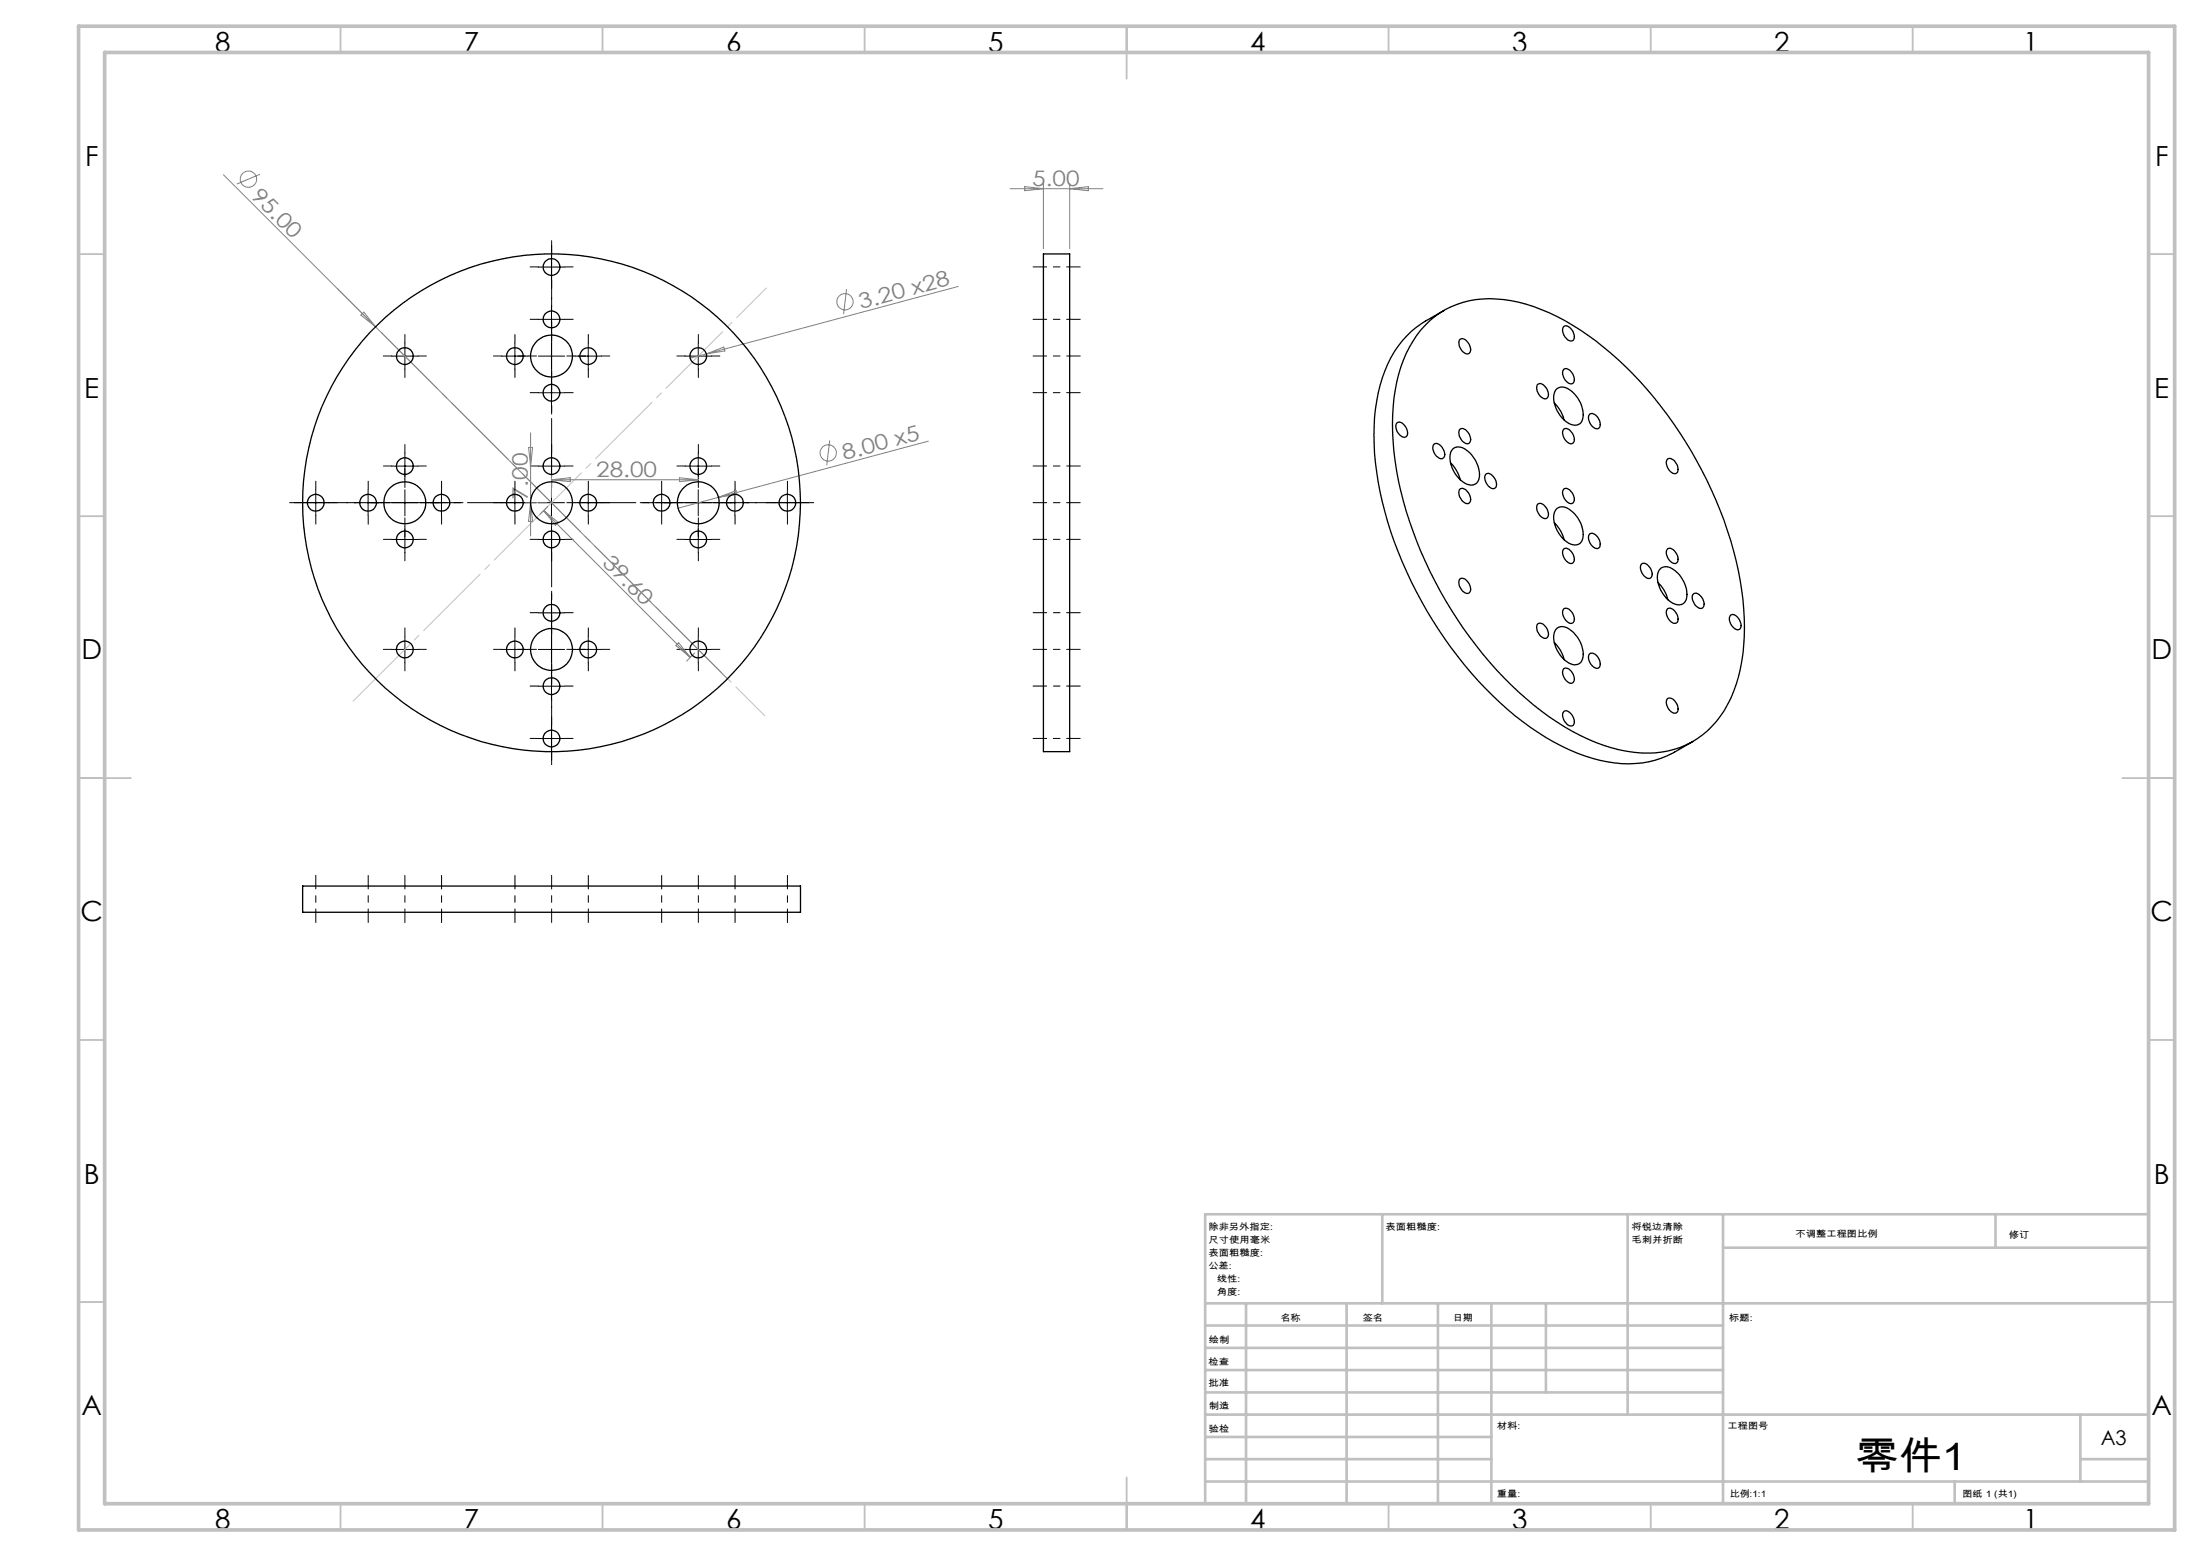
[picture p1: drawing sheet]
<svg xmlns="http://www.w3.org/2000/svg" width="420mm" height="297mm" viewBox="0 0 420 297" stroke-linecap="round" stroke-linejoin="round" font-family="sans-serif">
<g fill="none" stroke="#808080" stroke-width=".19">
<path d="M42.6 33.3l29 29.1M49.6 33.3l-4.4 1.8M192.8 36h17.7M195.5 35.6l3.6 .4-3.6 .4zM199.1 35v12.5M204.1 35v12.5M204.1 36l3.6-.4v.8zM161.5 55.2l-.5 4.8M182.8 54.7l-48 12.9M68.9 60.1l.5-.5 2.2 2.8zM71.6 62.4l67.2 67.2M134.8 67.6l-3.1 .8"/>
<path d="M134.8 67.6l3.3-1.4 .2 .8zM100.3 96h3.9M100.9 85.4h.7l-.4 3.6zM101.2 82.6v19.7M101.2 96l.4 3.5h-.7zM103.8 97.5l27.9 28M103.8 97.5l2.7 2.2-.5 .6zM104.5 96.7l-1.5 1.5M105.2 90.6v4.4M105.2 91.6h28M105.2 91.6l3.6-.4v.7zM129.7 91.2l3.5 .4-3.5 .3z"/>
<path d="M137.1 94.9l3.3-1.2 .3 .7zM158.3 84.1l-.5 4.7M177.2 84.2l-47.8 12.8M129 123.2l.5-.5 2.2 2.8zM132.5 124.7l-1.5 1.5"/>
<circle cx="47.4" cy="34.2" r="1.57"/>
<circle cx="161.2" cy="57.6" r="1.55"/>
<circle cx="158.1" cy="86.4" r="1.56"/>
</g>
<path d="M100.3 95.9h-45M105.3 90.9v-45M110.3 95.9h45M105.3 100.9v45" fill="none" stroke="#000" stroke-width=".19" stroke-dasharray="15.2 1.3 1.3 1.3" stroke-dashoffset="4.2"/>
<g fill="none" stroke="#000" stroke-width=".19" stroke-dasharray="15.2 1.3 1.3 1.3">
<path d="M102.8 50.9h-1.6M105.3 48.4v-1.6M105.3 53.4v1.6M105.3 58.4v-1.6M107.8 50.9h1.6M74.8 67.9h-1.6M77.3 65.4v-1.6M77.3 70.4v1.6M79.8 67.9h1.6M95.8 67.9h-1.6M98.3 65.4v-1.6M98.3 70.4v1.6"/>
<path d="M100.3 67.9h-1.5M100.8 67.9h1.6M102.8 74.9h-1.6M102.8 60.9h-1.6M105.3 62.9v-1.5M105.3 72.9v1.5M105.3 72.4v-1.6M105.3 77.4v1.6M105.3 63.4v1.6M107.8 74.9h1.6M107.8 60.9h1.6M109.8 67.9h-1.6"/>
<path d="M110.3 67.9h1.5M112.3 65.4v-1.6M112.3 70.4v1.6M114.8 67.9h1.6M130.8 67.9h-1.6M133.3 65.4v-1.6M133.3 70.4v1.6M135.8 67.9h1.6M57.8 95.9h-1.6M60.3 93.4v-1.6M60.3 98.4v1.6M62.8 95.9h1.6"/>
<path d="M67.8 95.9h-1.6M70.3 93.4v-1.6M70.3 98.4v1.6M72.3 95.9h-1.5M72.8 95.9h1.6M74.8 88.9h-1.6M77.3 90.9v-1.5M77.3 86.4v-1.6M77.3 91.4v1.6M79.8 88.9h1.6M81.8 95.9h-1.6M82.3 95.9h1.5"/>
<path d="M84.3 93.4v-1.6M84.3 98.4v1.6M86.8 95.9h1.6M95.8 95.9h-1.6M98.3 93.4v-1.6M98.3 98.4v1.6M100.8 95.9h1.6M102.8 88.9h-1.6M105.3 86.4v-1.6M105.3 91.4v1.6M107.8 88.9h1.6M109.8 95.9h-1.6"/>
<path d="M112.3 93.4v-1.6M112.3 98.4v1.6M114.8 95.9h1.6M123.8 95.9h-1.6M126.3 93.4v-1.6M126.3 98.4v1.6M128.3 95.9h-1.5M128.8 95.9h1.6M130.8 88.9h-1.6M133.3 90.9v-1.5M133.3 86.4v-1.6M133.3 91.4v1.6"/>
<path d="M135.8 88.9h1.6M137.8 95.9h-1.6M138.3 95.9h1.5M140.3 93.4v-1.6M140.3 98.4v1.6M142.8 95.9h1.6M147.8 95.9h-1.6M150.3 93.4v-1.6M150.3 98.4v1.6M152.8 95.9h1.6M74.8 102.9h-1.6M77.3 100.9v1.5"/>
<path d="M77.3 100.4v-1.6M77.3 105.4v1.6M79.8 102.9h1.6M102.8 102.9h-1.6M102.8 116.9h-1.6M105.3 100.4v-1.6M105.3 105.4v1.6M105.3 118.9v-1.5M105.3 114.4v-1.6M105.3 119.4v1.6M107.8 102.9h1.6M107.8 116.9h1.6"/>
<path d="M130.8 102.9h-1.6M133.3 100.9v1.5M133.3 100.4v-1.6M133.3 105.4v1.6M135.8 102.9h1.6M74.8 123.9h-1.6M77.3 121.4v-1.6M77.3 126.4v1.6M79.8 123.9h1.6M95.8 123.9h-1.6M98.3 121.4v-1.6M98.3 126.4v1.6"/>
<path d="M100.3 123.9h-1.5M100.8 123.9h1.6M102.8 130.9h-1.6M105.3 138.4v-1.6M105.3 128.9v1.5M105.3 128.4v-1.6M105.3 133.4v1.6M107.8 130.9h1.6M109.8 123.9h-1.6M110.3 123.9h1.5M112.3 121.4v-1.6M112.3 126.4v1.6"/>
<path d="M114.8 123.9h1.6M130.8 123.9h-1.6M133.3 121.4v-1.6M133.3 126.4v1.6M135.8 123.9h1.6M102.8 140.9h-1.6M105.3 143.4v1.6M107.8 140.9h1.6"/>
</g>
<g fill="none" stroke="#000" stroke-width=".19" stroke-dasharray="15.2 1.3 1.3 1.3" stroke-dashoffset="12.6">
<path d="M197.1 50.9h9M197.1 67.9h9M197.1 60.9h9M197.1 74.9h9M197.1 95.9h9M197.1 88.9h9M197.1 116.9h9M197.1 102.9h9M197.1 123.9h9M197.1 130.9h9M197.1 140.9h9M60.3 167.1v9"/>
<path d="M70.3 167.1v9M77.3 167.1v9M84.3 167.1v9M98.3 167.1v9M105.3 167.1v9M112.3 167.1v9M126.3 167.1v9M133.3 167.1v9M140.3 167.1v9M150.3 167.1v9"/>
</g>
<g fill="none" stroke="#000" stroke-width=".19">
<path d="M102.7 51h5M105.2 48.5v5M105.2 58.5v5M74.8 68h4.9M77.3 65.5v5M95.7 68h5.1M98.2 65.5v5M102.7 68h5M102.7 75h5M102.7 61h5M105.2 65.5v5M105.2 72.5v5"/>
<path d="M109.7 68h5.1M112.3 65.5v5M130.7 68h5M133.2 65.5v5M57.7 96h5.1M60.3 93.5v5M67.7 96h5M70.2 93.5v5M74.8 96h4.9M74.8 89h4.9M77.3 86.5v5M77.3 93.5v5"/>
<path d="M81.7 96h5M84.2 93.5v5M95.7 96h5.1M98.2 93.5v5M102.7 96h5M102.7 89h5M105.2 86.5v5M105.2 93.5v5M109.7 96h5.1M112.3 93.5v5M123.8 96h4.9M126.3 93.5v5"/>
<path d="M130.7 96h5M130.7 89h5M133.2 86.5v5M133.2 93.5v5M137.8 96h4.9M140.2 93.5v5M147.7 96h5.1M150.2 93.5v5M74.8 103h4.9M77.3 100.5v5M102.7 103h5M102.7 117h5"/>
<path d="M105.2 100.5v5M105.2 114.5v5M130.7 103h5M133.2 100.5v5M74.8 124h4.9M77.3 121.5v5M95.7 124h5.1M98.2 121.5v5M102.7 124h5M102.7 131h5M105.2 121.5v5M105.2 128.5v5"/>
<path d="M105.2 138.5v5M109.7 124h5.1M112.3 121.5v5M130.7 124h5M133.2 121.5v5M102.7 141h5"/>
</g>
<path d="M105.3 95.9l40.9-40.9" fill="none" stroke="#c0c0c0" stroke-width=".19" stroke-dasharray="15.2 1.3 1.3 1.3" stroke-dashoffset="7.2"/>
<path d="M105.3 95.9l-38.1 38.1" fill="none" stroke="#c0c0c0" stroke-width=".19" stroke-dasharray="15.2 1.3 1.3 1.3" stroke-dashoffset="-.2"/>
<path d="M105.3 95.9l-40.9-40.8" fill="none" stroke="#c0c0c0" stroke-width=".19" stroke-dasharray="15.2 1.3 1.3 1.3" stroke-dashoffset="7.3"/>
<path d="M105.3 95.9l40.6 40.7" fill="none" stroke="#c0c0c0" stroke-width=".19" stroke-dasharray="15.2 1.3 1.3 1.3" stroke-dashoffset="7.4"/>
<g fill="none" stroke="#c0c0c0" stroke-width=".35">
<path d="M65 5v5M115 5v5M165 5v5M215 5v10M265 5v5M315 5v5M365 5v5M15 48.5h5M410 48.5h5M15 98.5h5M410 98.5h5M15 148.5h10"/>
<path d="M405 148.5h10M15 198.5h5M410 198.5h5M15 248.5h5M410 248.5h5M65 287v5M115 287v5M165 287v5M215 282v10M265 287v5M315 287v5M365 287v5"/>
</g>
<g fill="none" stroke="#c0c0c0" stroke-width=".5">
<path d="M263.8 231.8v17M310.6 231.8v38.2M328.8 231.8v55.2M328.8 238.2h81.2M380.8 231.8v6.4M410 231.8h-180v55.2M230 248.8h180M230 257.3h98.8M230 253h98.8M237.8 248.8v38.2M257 248.8v38.2M274.4 248.8v38.2"/>
<path d="M284.6 248.8v38.2M295 248.8v17M230 265.8h98.8M230 261.5h98.8M230 278.5h54.6M230 274.3h54.6M230 270h180M397 278.5h13M397 270v12.8M230 282.8h180M373 282.8v4.2"/>
</g>
<path d="M15 5h400v287h-400zM20 10h390v277h-390z" fill="none" stroke="#c0c0c0" stroke-width=".7"/>
<g fill="none" stroke="#000" stroke-width=".25">
<path d="M199.1 48.5h5v95h-5zM275.6 59.3a22.6 22.6 0 0 0-8 5.7 26.8 26.8 0 0 0-5.4 16.3 61.9 61.9 0 0 0 6.2 27.8 75.5 75.5 0 0 0 23.7 29.7 33.9 33.9 0 0 0 18.7 7 17.7 17.7 0 0 0 8.7-2.2l3.5-2.1M272 62.1a17.1 17.1 0 0 1 14.9-4.9 37.3 37.3 0 0 1 17.6 7.8 77.7 77.7 0 0 1 25.8 38.2 50.8 50.8 0 0 1 1.8 24.6 21.4 21.4 0 0 1-7.3 12.5 17.8 17.8 0 0 1-14.6 3.1 40.8 40.8 0 0 1-19-10.1 77.5 77.5 0 0 1-25-45.2 39 39 0 0 1 1.6-19.3 21.1 21.1 0 0 1 4.2-6.7zM278.5 64.9a.86 .86 0 0 1 1.4 .2 1.77 1.77 0 0 1 .5 2.3 1.61 1.61 0 0 1-1.9-1.3l-.1-.7zM293.3 73.5a.86 .86 0 0 1 1.4 .2 1.77 1.77 0 0 1 .5 2.3 1.61 1.61 0 0 1-1.9-1.3l-.1-.7zM296.6 76.9l1.2 1.6 .7 1.6M296.9 74.4a2.01 2.01 0 0 1 2.9 .2 5.4 5.4 0 0 1 2 5.8 1.83 1.83 0 0 1-2.8 .2 5.6 5.6 0 0 1-2.3-5.8zM298.3 62.4a.87 .87 0 0 1 1.4 .2 1.82 1.82 0 0 1 .4 2.4 1.56 1.56 0 0 1-1.8-1.3l-.1-.7zM298.5 70.4a1.56 1.56 0 0 1 1.8 1.4l.1 .3a.81 .81 0 0 1-.4 1.1 .81 .81 0 0 1-1.1-.4 1.82 1.82 0 0 1-.4-2.4zM303.4 79a1.61 1.61 0 0 1 1.9 1.4v.3a.81 .81 0 0 1-.4 1.1 .81 .81 0 0 1-1.1-.4 1.82 1.82 0 0 1-.4-2.4zM266.5 80.8a.87 .87 0 0 1 1.4 .2 1.77 1.77 0 0 1 .4 2.4 1.67 1.67 0 0 1-1.9-1.7zM273.7 84.7a1.61 1.61 0 0 1 1.9 1.4l.1 .3a.76 .76 0 0 1-.3 1 .76 .76 0 0 1-1-.1 2 2 0 0 1-.7-2.6z"/>
<path d="M276.8 88.4a6.8 6.8 0 0 1 1.9 3.2M277.3 85.6a2.44 2.44 0 0 1 3.2 .8 5.3 5.3 0 0 1 1.5 5.5 1.83 1.83 0 0 1-2.8 .1 5.7 5.7 0 0 1-2.3-5.8zM278.5 82.1a.86 .86 0 0 1 1.4 .2 1.77 1.77 0 0 1 .5 2.3 1.61 1.61 0 0 1-1.9-1.3l-.1-.7zM278.5 93.5a.86 .86 0 0 1 1.4 .2 1.77 1.77 0 0 1 .5 2.3 1.62 1.62 0 0 1-1.9-1.3l-.1-.7zM283.6 90.4a1.39 1.39 0 0 1 1.7 1l.2 .7a.81 .81 0 0 1-.4 1.1 .81 .81 0 0 1-1-.4 1.82 1.82 0 0 1-.5-2.4zM293.3 96.3a.86 .86 0 0 1 1.4 .3 1.77 1.77 0 0 1 .5 2.3 1.61 1.61 0 0 1-1.9-1.4l-.1-.6zM296.6 99.8a6.1 6.1 0 0 1 1.9 3.2M297.1 97a2.44 2.44 0 0 1 3.1 .9 5.3 5.3 0 0 1 1.6 5.4 1.83 1.83 0 0 1-2.8 .1 5.6 5.6 0 0 1-2.3-5.8zM298.5 81.9a1.56 1.56 0 0 1 1.8 1.3l.1 .4a.81 .81 0 0 1-.4 1.1 .81 .81 0 0 1-1.1-.5 1.82 1.82 0 0 1-.4-2.3zM298.5 93.3a1.56 1.56 0 0 1 1.8 1.3l.1 .4a.81 .81 0 0 1-.4 1.1 .81 .81 0 0 1-1.1-.4 1.82 1.82 0 0 1-.4-2.4zM318.2 87.6a1.39 1.39 0 0 1 1.7 1l.3 .7a.81 .81 0 0 1-.4 1.1 .81 .81 0 0 1-1.1-.4 1.82 1.82 0 0 1-.5-2.4zM278.5 110.6a1.03 1.03 0 0 1 1.6 .5l.5 1a.76 .76 0 0 1-.2 1 .76 .76 0 0 1-1-.1 2.12 2.12 0 0 1-.9-2.4z"/>
<path d="M293.3 119.2a1.03 1.03 0 0 1 1.7 .5l.5 1a.76 .76 0 0 1-.3 1 .76 .76 0 0 1-1-.1 2.12 2.12 0 0 1-.9-2.4zM297.1 119.9a2.44 2.44 0 0 1 3.1 .8 5.3 5.3 0 0 1 1.6 5.4 1.83 1.83 0 0 1-2.8 .2 5.6 5.6 0 0 1-2.3-5.8zM298.5 116.2a1.56 1.56 0 0 1 1.8 1.3l.1 .4a.81 .81 0 0 1-.4 1.1 .81 .81 0 0 1-1.1-.5 1.82 1.82 0 0 1-.4-2.3zM298.5 104.7a1.56 1.56 0 0 1 1.8 1.4l.1 .3a.81 .81 0 0 1-.4 1.1 .81 .81 0 0 1-1.1-.4 1.82 1.82 0 0 1-.4-2.4zM303.4 101.9a1.61 1.61 0 0 1 1.9 1.3v.4a.81 .81 0 0 1-.4 1.1 .81 .81 0 0 1-1.1-.5 1.82 1.82 0 0 1-.4-2.3zM313.3 107.6a1.56 1.56 0 0 1 1.8 1.3l.1 .4a.81 .81 0 0 1-.3 1.1 .81 .81 0 0 1-1.1-.4 1.82 1.82 0 0 1-.5-2.4zM316.4 111.2a6.8 6.8 0 0 1 1.9 3.3M316.9 108.5a2.44 2.44 0 0 1 3.1 .8 5.3 5.3 0 0 1 1.6 5.4 1.66 1.66 0 0 1-2.4 .4 5.9 5.9 0 0 1-2.9-5.6zM318.2 116.2a1.39 1.39 0 0 1 1.7 1l.3 .7a.81 .81 0 0 1-.4 1.1 .81 .81 0 0 1-1.1-.5 1.82 1.82 0 0 1-.5-2.3zM318.2 104.7a1.39 1.39 0 0 1 1.7 1l.3 .7a.81 .81 0 0 1-.4 1.1 .81 .81 0 0 1-1.1-.4 1.82 1.82 0 0 1-.5-2.4zM323 113.5a.86 .86 0 0 1 1.4 .2 1.77 1.77 0 0 1 .5 2.3 1.61 1.61 0 0 1-1.9-1.3l-.1-.7zM330.3 117.4a1.56 1.56 0 0 1 1.8 1.3l.1 .4a.77 .77 0 0 1-.2 1 .77 .77 0 0 1-1-.1 2.03 2.03 0 0 1-.7-2.6z"/>
<path d="M296.6 122.7a6.1 6.1 0 0 1 1.9 3.2M298.5 127.6a1.56 1.56 0 0 1 1.8 1.3l.1 .4a.81 .81 0 0 1-.4 1.1 .81 .81 0 0 1-1.1-.4 1.82 1.82 0 0 1-.4-2.4zM298.5 135.8a1.57 1.57 0 0 1 1.8 1.3 1.01 1.01 0 0 1-.4 1.5 2.03 2.03 0 0 1-1.6-2.6zM303.4 124.7a1.87 1.87 0 0 1 1.9 2.4 .69 .69 0 0 1-.5 .5 .69 .69 0 0 1-.7-.3 2.01 2.01 0 0 1-.7-2.6zM318.2 133.3l.3-.1a2.08 2.08 0 0 1 1.6 2.7 .87 .87 0 0 1-1.4-.2 1.82 1.82 0 0 1-.5-2.4zM57.7 169.1h95.1v5h-95.1z"/>
<circle cx="105.3" cy="51" r="1.6"/>
<circle cx="77.2" cy="68" r="1.6"/>
<circle cx="98.2" cy="68" r="1.6"/>
<circle cx="105.3" cy="68" r="4"/>
<circle cx="105.3" cy="61" r="1.6"/>
<circle cx="105.3" cy="75" r="1.59"/>
<circle cx="112.2" cy="68" r="1.6"/>
<circle cx="133.2" cy="68" r="1.6"/>
<circle cx="60.2" cy="96" r="1.6"/>
<circle cx="70.2" cy="96" r="1.61"/>
<circle cx="77.2" cy="96" r="4"/>
<circle cx="77.3" cy="89" r="1.59"/>
<circle cx="84.2" cy="96" r="1.6"/>
<circle cx="98.2" cy="96" r="1.6"/>
<circle cx="105.3" cy="96" r="4"/>
<circle cx="105.3" cy="96" r="47.5"/>
<circle cx="105.3" cy="89" r="1.59"/>
<circle cx="112.2" cy="96" r="1.6"/>
<circle cx="126.2" cy="96" r="1.6"/>
<circle cx="133.2" cy="96" r="4"/>
<circle cx="133.2" cy="89" r="1.59"/>
<circle cx="140.2" cy="96" r="1.6"/>
<circle cx="150.2" cy="96" r="1.6"/>
<circle cx="77.2" cy="103" r="1.6"/>
<circle cx="105.3" cy="117" r="1.6"/>
<circle cx="105.3" cy="102.9" r="1.6"/>
<circle cx="133.2" cy="103" r="1.6"/>
<circle cx="77.3" cy="124" r="1.59"/>
<circle cx="98.2" cy="124" r="1.59"/>
<circle cx="105.3" cy="131" r="1.6"/>
<circle cx="105.3" cy="124" r="4"/>
<circle cx="112.3" cy="124" r="1.59"/>
<circle cx="133.2" cy="124" r="1.59"/>
<circle cx="105.3" cy="141" r="1.59"/>
</g>
<text font-size="7.4" x="354.1" y="280.5">零件1</text>
<g font-size="5.3">
<text x="41" y="9.9">8</text>
<text x="88.5" y="9.9">7</text>
<text x="138.5" y="9.9">6</text>
<text x="188.5" y="9.9">5</text>
<text x="238.5" y="9.9">4</text>
<text x="288.5" y="9.9">3</text>
<text x="338.5" y="9.9">2</text>
<text x="386" y="9.9">1</text>
<text x="16.2" y="31.7">F</text>
<text x="411.2" y="31.7">F</text>
<text x="16.1" y="75.9">E</text>
<text x="411.1" y="75.9">E</text>
<text x="15.5" y="125.9">D</text>
<text x="410.5" y="125.9">D</text>
<text x="15.4" y="175.9">C</text>
<text x="410.4" y="175.9">C</text>
<text x="16" y="225.9">B</text>
<text x="411" y="225.9">B</text>
<text x="15.5" y="270.2">A</text>
<text x="410.5" y="270.2">A</text>
<text x="41" y="291.9">8</text>
<text x="88.5" y="291.9">7</text>
<text x="138.5" y="291.9">6</text>
<text x="188.5" y="291.9">5</text>
<text x="238.5" y="291.9">4</text>
<text x="288.5" y="291.9">3</text>
<text x="338.5" y="291.9">2</text>
<text x="386" y="291.9">1</text>
</g>
<g font-size="4.1" fill="#808080">
<text x="197" y="35.4">5.00</text>
<text x="47.7" y="37.5" transform="rotate(45 47.7 37.5)">95.00</text>
<text x="164.3" y="59" transform="rotate(-15 164.3 59)">3.20 x28</text>
<text x="161.1" y="87.9" transform="rotate(-15 161.1 87.9)">8.00 x5</text>
<text x="100.7" y="95.5" transform="rotate(-90 100.7 95.5)">7.00</text>
<text x="113.8" y="91">28.00</text>
<text x="114.7" y="107.6" transform="rotate(45 114.7 107.6)">39.60</text>
</g>
<text font-size="3.9" x="400.9" y="275.8">A3</text>
<g font-size="1.7">
<text x="230.6" y="234.8">除非另外指定:</text>
<text x="230.6" y="237.3">尺寸使用毫米</text>
<text x="230.6" y="239.8">表面粗糙度:</text>
<text x="264.4" y="234.8">表面粗糙度:</text>
<text x="311.3" y="234.7">将锐边清除</text>
<text x="311.3" y="237.2">毛刺并折断</text>
<text x="342.6" y="236.2">不调整工程图比例</text>
<text x="383.3" y="236.4">修订</text>
<text x="230.6" y="242.3">公差:</text>
<text x="232.2" y="244.8">线性:</text>
<text x="232.2" y="247.3">角度:</text>
<text x="230.7" y="256.3">绘制</text>
<text x="244.3" y="252.2">名称</text>
<text x="260" y="252.1">签名</text>
<text x="277.2" y="252.1">日期</text>
<text x="330" y="252.1">标题:</text>
<text x="230.6" y="260.5">检查</text>
<text x="230.6" y="264.5">批准</text>
<text x="230.7" y="269">制造</text>
<text x="230.7" y="273.3">验检</text>
<text x="285.6" y="272.7">材料:</text>
<text x="329.6" y="272.7">工程图号</text>
<text x="285.6" y="285.7">重量:</text>
<text x="330.1" y="285.8">比例:1:1</text>
<text x="374.5" y="285.8">图纸 1 (共1)</text>
</g>
</svg>
